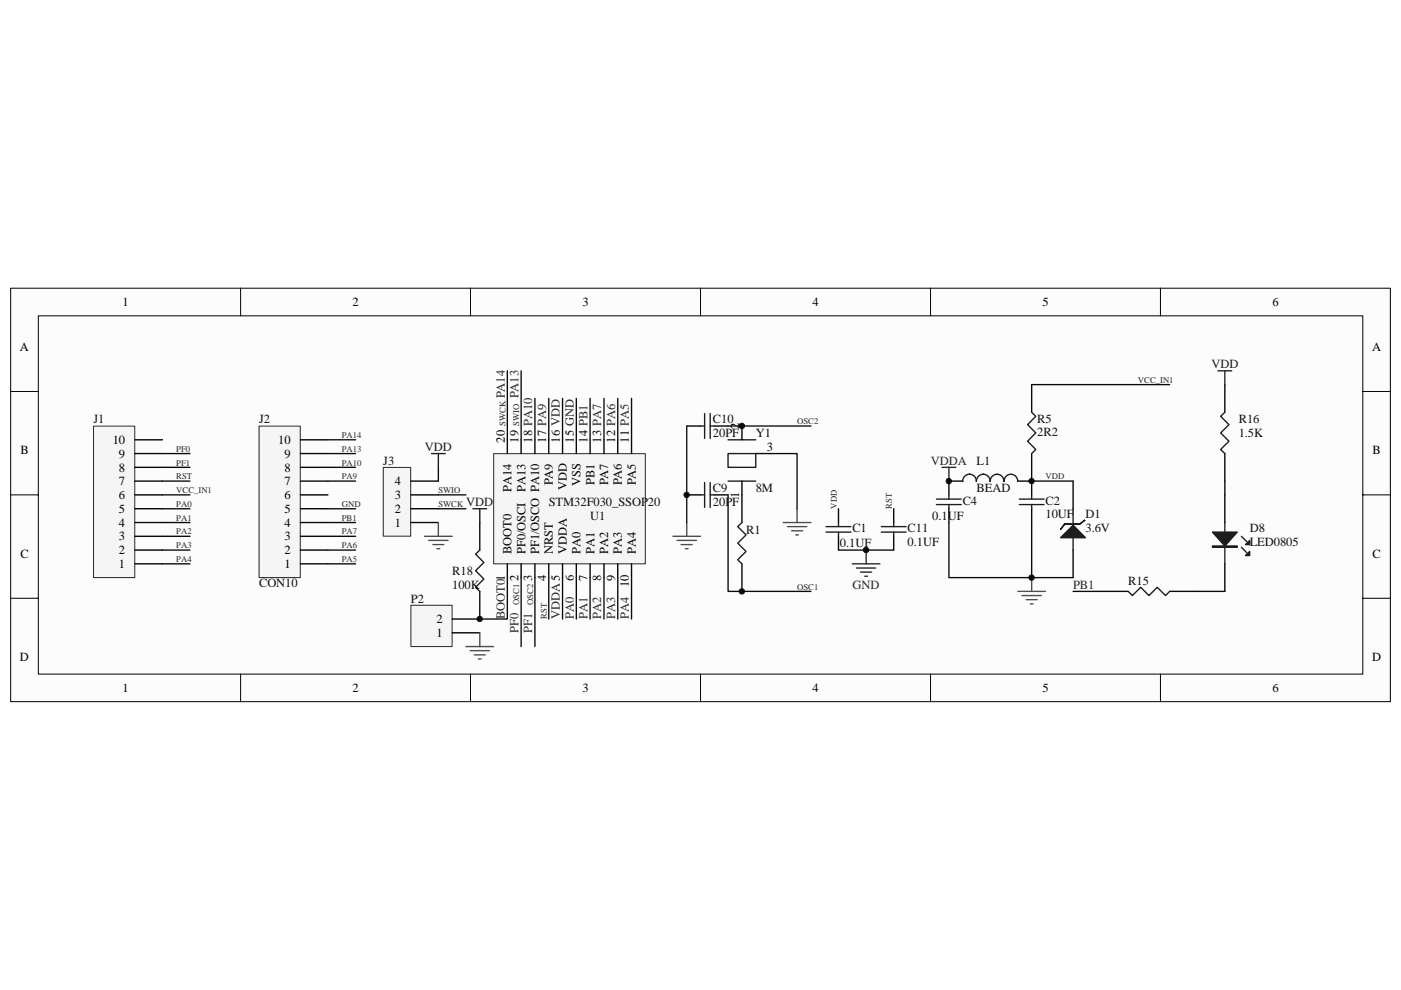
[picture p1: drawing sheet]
<svg xmlns="http://www.w3.org/2000/svg" width="297mm" height="210mm" viewBox="0 0 297 210" stroke-linecap="round" stroke-linejoin="round" font-family="sans-serif">
<path d="M2.3 61.2h292.5v87.6h-292.5z" fill="#fcfcfc"/>
<path d="M2.3 61.1h292.5v87.7h-292.5z" fill="none" stroke="#000" stroke-width=".21"/>
<path d="M8.1 67h280.8v76h-280.8z" fill="#fcfcfc"/>
<g fill="none" stroke="#000" stroke-width=".21">
<path d="M8.1 67h280.8v76h-280.8zM51 61.1v5.9M99.8 61.1v5.9M148.5 61.1v5.9M197.3 61.1v5.9M246 61.1v5.9M2.3 83h5.8M288.9 83h5.9M2.3 105h5.8M288.9 105h5.9M2.3 126.9h5.8M288.9 126.9h5.9"/>
<path d="M51 143v5.8M99.8 143v5.8M148.5 143v5.8M197.3 143v5.8M246 143v5.8"/>
</g>
<path d="M218.7 81.6v5.8M218.7 96.2v8.8M177.8 107.9v2.9M177.8 113.7v3M189.5 107.9v2.9M189.5 113.7v3M201.2 102v3M201.2 107.9v2.9M218.7 107.9v2.9M227.5 102v5.9M227.5 116.7v5.8" fill="none" stroke="#000" stroke-width=".29"/>
<g fill="none" stroke="#1c1c1c" stroke-width=".29">
<path d="M218.7 87.4l.9 .9-1.7 1.8 1.7 1.7-1.7 1.8 1.7 1.7-.9 .9M175.2 111.7h5.2M175.2 112.9h5.2M177.8 110.8v.9M177.8 112.9v.8M186.9 111.7h5.2M186.9 112.9h5.2M189.5 110.8v.9M189.5 112.9v.8M198.5 105.9h5.3M198.5 107h5.3M201.2 105v.9"/>
<path d="M201.2 107v.9M216.1 105.9h5.3M216.1 107h5.3M218.7 105v.9M218.7 107v.9M227.5 107.9v8.8"/>
</g>
<path d="M215.8 125.4h5.9M216.7 126.3h4.1M217.6 127.2h2.3M218.4 128.1h.6M218.7 122.5v2.9" fill="none" stroke="#4c4c4c" stroke-width=".29"/>
<g fill="#1c1c1c" stroke="#1c1c1c" stroke-width=".29">
<path d="M224.9 114l2.6-2.6 2.6 2.6z"/>
<path d="M225.8 111.1h3.2l1.1-.9-1.1 .9h-3.2l-.9 1.2z" fill-rule="evenodd"/>
</g>
<path d="M218.7 102h8.8" fill="none" stroke="#0e0e0e" stroke-width=".29"/>
<path d="M81.3 99.2h5.8v14.5h-5.8z" fill="#f5f5f5"/>
<path d="M81.3 99.1h5.8v14.6h-5.8z" fill="none" stroke="#262626" stroke-width=".21"/>
<path d="M145.6 90.4h2.9M151.4 90.4h3M157.3 90.4v2.9M160.2 96.2h2.9M87.1 110.8h5.8M87.1 107.9h5.8M87.1 105h5.8M87.1 102h5.8M145.6 105h2.9M151.4 105h3M157.3 102v8.8M157.3 119.6v5.8" fill="none" stroke="#000" stroke-width=".29"/>
<path d="M90 113.7h5.9M90.9 114.6h4.1M91.8 115.5h2.3M92.6 116.4h.6M92.9 110.8v2.9M142.7 113.7h5.8M143.5 114.6h4.2M144.4 115.5h2.4M145.3 116.4h.6M145.6 110.8v2.9" fill="none" stroke="#4c4c4c" stroke-width=".29"/>
<path d="M92.9 99.1v2.9M154.4 90.4h17.5M92.9 107.9h5.9" fill="none" stroke="#0e0e0e" stroke-width=".29"/>
<path d="M148.5 90.4h.9M149.4 87.7v5.3M150.6 87.7v5.3M150.6 90.4h.8M154.4 96.2h5.8v2.9h-5.8zM154.4 93.3h5.8M148.5 105h.9M149.4 102.3v5.3M150.6 105h.8M150.6 102.3v5.3M154.4 102h5.8M157.3 110.8l-.9 .9 1.8 1.8-1.8 1.7 1.8 1.8-1.8 1.7 .9 .9" fill="none" stroke="#1c1c1c" stroke-width=".29"/>
<path d="M19.9 90.4h8.7v32.1h-8.7z" fill="#f5f5f5"/>
<path d="M19.8 90.4h8.8v32.1h-8.8z" fill="none" stroke="#262626" stroke-width=".21"/>
<path d="M28.6 99.1h5.8M28.6 96.2h5.8M28.6 93.3h5.8M28.6 119.6h5.8M28.6 116.7h5.8M28.6 113.7h5.8M28.6 110.8h5.8M28.6 107.9h5.8M28.6 105h5.8M28.6 102h5.8" fill="none" stroke="#000" stroke-width=".29"/>
<path d="M54.9 90.4h8.8v32.1h-8.8z" fill="#f5f5f5"/>
<path d="M54.9 90.4h8.8v32.1h-8.8z" fill="none" stroke="#262626" stroke-width=".21"/>
<g fill="none" stroke="#000" stroke-width=".29">
<path d="M63.7 99.1h5.8M63.7 96.2h5.8M63.7 93.3h5.8M259.7 81.6v5.8M259.7 96.2v5.8M63.7 119.6h5.8M63.7 116.7h5.8M63.7 113.7h5.8M63.7 110.8h5.8M63.7 107.9h5.8M63.7 105h5.8M63.7 102h5.8"/>
<path d="M259.7 105v5.8M259.7 119.6v5.8M233.4 125.4h5.8M248 125.4h5.8"/>
</g>
<g fill="none" stroke="#0e0e0e" stroke-width=".29">
<path d="M34.4 96.2h5.9M34.4 99.1h5.9M69.5 96.2h5.9M69.5 99.1h5.9M69.5 93.3h5.9M145.6 90.4v20.4M163.1 96.2h5.9v11.7M218.7 81.6h29.3M34.4 102h5.9M34.4 105h5.9M34.4 107.9h5.9M34.4 110.8h5.9"/>
<path d="M34.4 113.7h5.9M34.4 116.7h5.9M34.4 119.6h5.9M69.5 102h5.9M69.5 107.9h5.9M69.5 110.8h5.9M69.5 113.7h5.9M69.5 116.7h5.9M69.5 119.6h5.9M92.9 105h5.9M154.4 105v20.4h17.5M259.7 102v3"/>
<path d="M227.5 125.4h5.9M253.8 125.4h5.9"/>
</g>
<path d="M166.1 110.8h5.8M167 111.7h4M167.8 112.6h2.4M168.7 113.5h.6M169 107.9v2.9" fill="none" stroke="#4c4c4c" stroke-width=".29"/>
<path d="M258.2 78.7h3M259.7 78.7v2.9M259.7 87.4l-.9 .9 1.8 1.8-1.8 1.7 1.8 1.8-1.8 1.7 .9 .9M259.7 110.8v8.8M263.2 116.1l1.2 1.2M263.2 113.7l1.2 1.2M239.2 125.4l.9 .9 1.7-1.7 1.8 1.7 1.8-1.7 1.7 1.7 .9-.9" fill="none" stroke="#1c1c1c" stroke-width=".29"/>
<g fill="#1c1c1c" stroke="#1c1c1c" stroke-width=".29">
<path d="M257.1 112.9h5.2l-2.6 2.9z"/>
<path d="M264.1 117.8l.9-.8v.8z"/>
<path d="M265 114.6v.9h-.9z"/>
<path d="M257.1 115.8h5.2v.3h-5.2z" fill-rule="evenodd"/>
</g>
<path d="M104.7 96.2h32.1v23.4h-32.1z" fill="#f5f5f5"/>
<path d="M104.7 96.2h32.1v23.4h-32.1z" fill="none" stroke="#262626" stroke-width=".21"/>
<g fill="none" stroke="#000" stroke-width=".29">
<path d="M107.6 93.3v2.9M110.5 93.3v2.9M113.4 93.3v2.9M116.3 93.3v2.9M119.3 93.3v2.9M122.2 93.3v2.9M125.1 93.3v2.9M128.1 93.3v2.9M131 93.3v2.9M133.9 93.3v2.9M101.7 110.8v5.9M107.6 119.6v2.9"/>
<path d="M110.5 119.6v2.9M113.4 119.6v2.9M116.3 119.6v2.9M119.3 119.6v2.9M122.2 119.6v2.9M125.1 119.6v2.9M128.1 119.6v2.9M131 119.6v2.9M133.9 119.6v2.9M201.2 102h2.9M215.8 102h2.9M101.7 125.4v5.9"/>
</g>
<g fill="none" stroke="#0e0e0e" stroke-width=".29">
<path d="M107.6 78.7v14.6M110.5 78.7v14.6M113.4 84.5v8.8M116.3 84.5v8.8M119.3 84.5v8.8M122.2 84.5v8.8M125.1 84.5v8.8M128.1 84.5v8.8M131 84.5v8.8M133.9 84.5v8.8M177.8 116.7h11.7M201.2 110.8v11.7h17.5"/>
<path d="M218.7 110.8v11.7h8.8M110.5 122.5v14.6M113.4 122.5v14.6M116.3 122.5v8.8M119.3 122.5v8.8M122.2 122.5v8.8M125.1 122.5v8.8M128.1 122.5v8.8M131 122.5v8.8M133.9 122.5v8.8"/>
</g>
<path d="M100.3 107.9h2.9M101.7 116.7l-.9 .8 1.8 1.8-1.8 1.8 1.8 1.7-1.8 1.8 .9 .8M101.7 107.9v2.9M204.1 102v.1a1.46 1.46 0 0 1 1.5-1.5 1.46 1.46 0 0 1 1.4 1.5v-.1M207 102v.1a1.46 1.46 0 0 1 1.5-1.5 1.46 1.46 0 0 1 1.4 1.5 1.45 1.45 0 0 1 1.5-1.5 1.45 1.45 0 0 1 1.4 1.5h.1a1.44 1.44 0 0 1 1.4-1.5 1.44 1.44 0 0 1 1.5 1.5v-.1" fill="none" stroke="#1c1c1c" stroke-width=".29"/>
<path d="M199.7 99.1h2.9M201.2 99.1v2.9M180.7 119.6h5.9M183.6 116.7v2.9M181.6 120.5h4.1M182.5 121.3h2.3M183.3 122.2h.6" fill="none" stroke="#262626" stroke-width=".29"/>
<path d="M87.1 128.4h8.8v8.7h-8.8z" fill="#f5f5f5"/>
<path d="M87.1 128.4h8.8v8.7h-8.8z" fill="none" stroke="#262626" stroke-width=".21"/>
<path d="M95.9 134.2h5.8M95.9 131.3h5.8" fill="none" stroke="#000" stroke-width=".29"/>
<path d="M98.8 137.1h5.8M99.7 138h4.1M100.5 138.9h2.4M101.4 139.8h.6M101.7 134.2v2.9" fill="none" stroke="#4c4c4c" stroke-width=".29"/>
<path d="M107.6 122.5v8.8h-5.9" fill="none" stroke="#0e0e0e" stroke-width=".29"/>
<path d="M91.5 96.2h2.9M92.9 96.2v2.9" fill="none" stroke="#1c1c1c" stroke-width=".29"/>
<g fill="#0e0e0e" stroke="#0e0e0e" stroke-width=".21">
<circle cx="101.7" cy="131.3" r=".57"/>
<circle cx="145.6" cy="105" r=".57"/>
<circle cx="157.3" cy="125.4" r=".57"/>
<circle cx="157.3" cy="90.3" r=".57"/>
<circle cx="183.6" cy="116.6" r=".57"/>
<circle cx="201.2" cy="102" r=".57"/>
<circle cx="218.7" cy="122.5" r=".57"/>
<circle cx="218.7" cy="102" r=".57"/>
</g>
<g font-size="2.6">
<text x="26" y="64.9">1</text>
<text x="74.7" y="64.9">2</text>
<text x="123.5" y="64.9">3</text>
<text x="172.3" y="64.9">4</text>
<text x="221" y="64.9">5</text>
<text x="269.8" y="64.9">6</text>
<text x="4.2" y="74.4">A</text>
<text x="290.9" y="74.4">A</text>
<text x="23.9" y="94.2">10</text>
<text x="59" y="94.2">10</text>
<text x="107" y="93.9" transform="rotate(-90 107 93.9)">20</text>
<text x="109.9" y="93.9" transform="rotate(-90 109.9 93.9)">19</text>
<text x="112.9" y="93.9" transform="rotate(-90 112.9 93.9)">18 PA10</text>
<text x="115.8" y="93.9" transform="rotate(-90 115.8 93.9)">17 PA9</text>
<text x="118.7" y="93.9" transform="rotate(-90 118.7 93.9)">16 VDD</text>
<text x="121.6" y="93.9" transform="rotate(-90 121.6 93.9)">15 GND</text>
<text x="124.6" y="93.9" transform="rotate(-90 124.6 93.9)">14 PB1</text>
<text x="127.5" y="93.9" transform="rotate(-90 127.5 93.9)">13 PA7</text>
<text x="130.4" y="93.9" transform="rotate(-90 130.4 93.9)">12 PA6</text>
<text x="133.3" y="93.9" transform="rotate(-90 133.3 93.9)">11 PA5</text>
<text x="156.7" y="91" transform="rotate(-90 156.7 91)">2</text>
<text x="162.6" y="95.7">3</text>
<text x="4.3" y="96.4">B</text>
<text x="25.2" y="100">8</text>
<text x="25.2" y="97.1">9</text>
<text x="60.3" y="100">8</text>
<text x="60.3" y="97.1">9</text>
<text x="291" y="96.4">B</text>
<text x="25.2" y="105.9">6</text>
<text x="25.2" y="103">7</text>
<text x="60.3" y="105.9">6</text>
<text x="60.3" y="103">7</text>
<text x="83.7" y="105.9">3</text>
<text x="83.7" y="103">4</text>
<text x="108.5" y="104.3" transform="rotate(-90 108.5 104.3)">PA14</text>
<text x="111.4" y="104.3" transform="rotate(-90 111.4 104.3)">PA13</text>
<text x="117.2" y="103" transform="rotate(-90 117.2 103)">PA9</text>
<text x="120.2" y="104" transform="rotate(-90 120.2 104)">VDD</text>
<text x="123.1" y="103.1" transform="rotate(-90 123.1 103.1)">VSS</text>
<text x="126" y="102.8" transform="rotate(-90 126 102.8)">PB1</text>
<text x="128.9" y="103" transform="rotate(-90 128.9 103)">PA7</text>
<text x="131.9" y="103" transform="rotate(-90 131.9 103)">PA6</text>
<text x="134.8" y="103" transform="rotate(-90 134.8 103)">PA5</text>
<text x="156.7" y="105.7" transform="rotate(-90 156.7 105.7)">1</text>
<text x="25.2" y="111.7">4</text>
<text x="25.2" y="108.8">5</text>
<text x="60.3" y="111.7">4</text>
<text x="60.3" y="108.8">5</text>
<text x="83.7" y="111.7">1</text>
<text x="83.7" y="108.8">2</text>
<text x="4.3" y="118.3">C</text>
<text x="25.2" y="117.6">2</text>
<text x="25.2" y="114.6">3</text>
<text x="60.3" y="117.6">2</text>
<text x="60.3" y="114.6">3</text>
<text x="108.5" y="117.6" transform="rotate(-90 108.5 117.6)">BOOT0</text>
<text x="111.4" y="117.6" transform="rotate(-90 111.4 117.6)">PF0/OSCI</text>
<text x="114.3" y="117.6" transform="rotate(-90 114.3 117.6)">PF1/OSCO PA10</text>
<text x="117.2" y="117.6" transform="rotate(-90 117.2 117.6)">NRST</text>
<text x="120.2" y="117.6" transform="rotate(-90 120.2 117.6)">VDDA</text>
<text x="123.1" y="117.6" transform="rotate(-90 123.1 117.6)">PA0</text>
<text x="126" y="117.6" transform="rotate(-90 126 117.6)">PA1</text>
<text x="128.9" y="117.6" transform="rotate(-90 128.9 117.6)">PA2</text>
<text x="131.9" y="117.6" transform="rotate(-90 131.9 117.6)">PA3</text>
<text x="134.8" y="117.6" transform="rotate(-90 134.8 117.6)">PA4</text>
<text x="291" y="118.3">C</text>
<text x="25.2" y="120.5">1</text>
<text x="60.3" y="120.5">1</text>
<text x="109.9" y="123.3" transform="rotate(-90 109.9 123.3)">2</text>
<text x="112.9" y="123.3" transform="rotate(-90 112.9 123.3)">3</text>
<text x="115.8" y="123.3" transform="rotate(-90 115.8 123.3)">4</text>
<text x="121.6" y="123.3" transform="rotate(-90 121.6 123.3)">6</text>
<text x="124.6" y="123.3" transform="rotate(-90 124.6 123.3)">7</text>
<text x="127.5" y="123.3" transform="rotate(-90 127.5 123.3)">8</text>
<text x="130.4" y="123.3" transform="rotate(-90 130.4 123.3)">9</text>
<text x="133.3" y="124.6" transform="rotate(-90 133.3 124.6)">10</text>
<text x="92.5" y="135.1">1</text>
<text x="92.5" y="132.2">2</text>
<text x="4.2" y="140.2">D</text>
<text x="290.9" y="140.2">D</text>
<text x="26" y="146.8">1</text>
<text x="74.7" y="146.8">2</text>
<text x="123.5" y="146.8">3</text>
<text x="172.3" y="146.8">4</text>
<text x="221" y="146.8">5</text>
<text x="269.8" y="146.8">6</text>
</g>
<g font-size="2.6" fill="#1c1c1c">
<text x="256.8" y="78.1">VDD</text>
<text x="90.1" y="95.7">VDD</text>
<text x="98.9" y="107.3">VDD</text>
</g>
<g font-size="2.6" fill="#0e0e0e">
<text x="19.8" y="89.8">J1</text>
<text x="54.9" y="89.8">J2</text>
<text x="151.2" y="89.8">C10</text>
<text x="219.9" y="89.8">R5</text>
<text x="262.6" y="89.8">R16</text>
<text x="151.2" y="92.7">20PF</text>
<text x="160.2" y="92.7">Y1</text>
<text x="219.9" y="92.4">2R2</text>
<text x="262.6" y="92.7">1.5K</text>
<text x="81.3" y="98.6">J3</text>
<text x="207" y="98.6">L1</text>
<text x="116.3" y="107.3">STM32F030_SSOP20</text>
<text x="151.2" y="104.4">C9</text>
<text x="151.2" y="107.3">20PF</text>
<text x="160.2" y="104.4">8M</text>
<text x="204.1" y="107">C4</text>
<text x="207" y="104.4">BEAD</text>
<text x="221.7" y="107">C2</text>
<text x="125.1" y="110.3">U1</text>
<text x="158.2" y="113.2">R1</text>
<text x="180.7" y="112.9">C1</text>
<text x="192.4" y="112.9">C11</text>
<text x="197.7" y="110.3">0.1UF</text>
<text x="221.7" y="110">10UF</text>
<text x="230.1" y="110">D1</text>
<text x="230.1" y="112.9">3.6V</text>
<text x="265" y="112.9">D8</text>
<text x="178.1" y="116.1">0.1UF</text>
<text x="192.4" y="115.8">0.1UF</text>
<text x="265" y="115.8">LED0805</text>
<text x="54.9" y="124.6">CON10</text>
<text x="95.9" y="122">R18</text>
<text x="95.9" y="124.9">100K</text>
<text x="239.2" y="124">R15</text>
<text x="87.1" y="127.8">P2</text>
</g>
<g font-size="2.6" fill="#262626">
<text x="107" y="84.5" transform="rotate(-90 107 84.5)">PA14</text>
<text x="109.9" y="84.5" transform="rotate(-90 109.9 84.5)">PA13</text>
<text x="197.4" y="98.6">VDDA</text>
<text x="180.8" y="124.9">GND</text>
<text x="227.5" y="124.9">PB1</text>
<text x="107" y="131.3" transform="rotate(-90 107 131.3)">BOOT01</text>
<text x="118.7" y="131.3" transform="rotate(-90 118.7 131.3)">VDDA5</text>
<text x="121.6" y="131.3" transform="rotate(-90 121.6 131.3)">PA0</text>
<text x="124.6" y="131.3" transform="rotate(-90 124.6 131.3)">PA1</text>
<text x="127.5" y="131.3" transform="rotate(-90 127.5 131.3)">PA2</text>
<text x="130.4" y="131.3" transform="rotate(-90 130.4 131.3)">PA3</text>
<text x="133.3" y="131.3" transform="rotate(-90 133.3 131.3)">PA4</text>
<text x="109.9" y="134.2" transform="rotate(-90 109.9 134.2)">PF0</text>
<text x="112.9" y="134.2" transform="rotate(-90 112.9 134.2)">PF1</text>
</g>
<g font-size="1.8" fill="#262626">
<text x="241.3" y="81.2">VCC_IN1</text>
<text x="169" y="90">OSC2</text>
<text x="37.4" y="95.8">PF0</text>
<text x="72.5" y="95.8">PA13</text>
<text x="72.5" y="92.9">PA14</text>
<text x="107.2" y="90.4" transform="rotate(-90 107.2 90.4)">SWCK</text>
<text x="110.1" y="90.4" transform="rotate(-90 110.1 90.4)">SWIO</text>
<text x="37.4" y="98.7">PF1</text>
<text x="37.4" y="101.7">RST</text>
<text x="72.5" y="101.7">PA9</text>
<text x="72.5" y="98.7">PA10</text>
<text x="221.7" y="101.7">VDD</text>
<text x="37.4" y="107.5">PA0</text>
<text x="37.4" y="104.6">VCC_IN1</text>
<text x="72.5" y="107.5">GND</text>
<text x="92.9" y="107.5">SWCK</text>
<text x="92.9" y="104.6">SWIO</text>
<text x="177.4" y="107.9" transform="rotate(-90 177.4 107.9)">VDD</text>
<text x="189.1" y="107.9" transform="rotate(-90 189.1 107.9)">RST</text>
<text x="37.4" y="110.4">PA1</text>
<text x="37.4" y="113.3">PA2</text>
<text x="72.5" y="113.3">PA7</text>
<text x="72.5" y="110.4">PB1</text>
<text x="37.4" y="119.2">PA4</text>
<text x="37.4" y="116.3">PA3</text>
<text x="72.5" y="119.2">PA5</text>
<text x="72.5" y="116.3">PA6</text>
<text x="169" y="125.1">OSC1</text>
<text x="110.1" y="128.4" transform="rotate(-90 110.1 128.4)">OSC1</text>
<text x="113" y="128.4" transform="rotate(-90 113 128.4)">OSC2</text>
<text x="115.9" y="131.3" transform="rotate(-90 115.9 131.3)">RST</text>
</g>
</svg>
